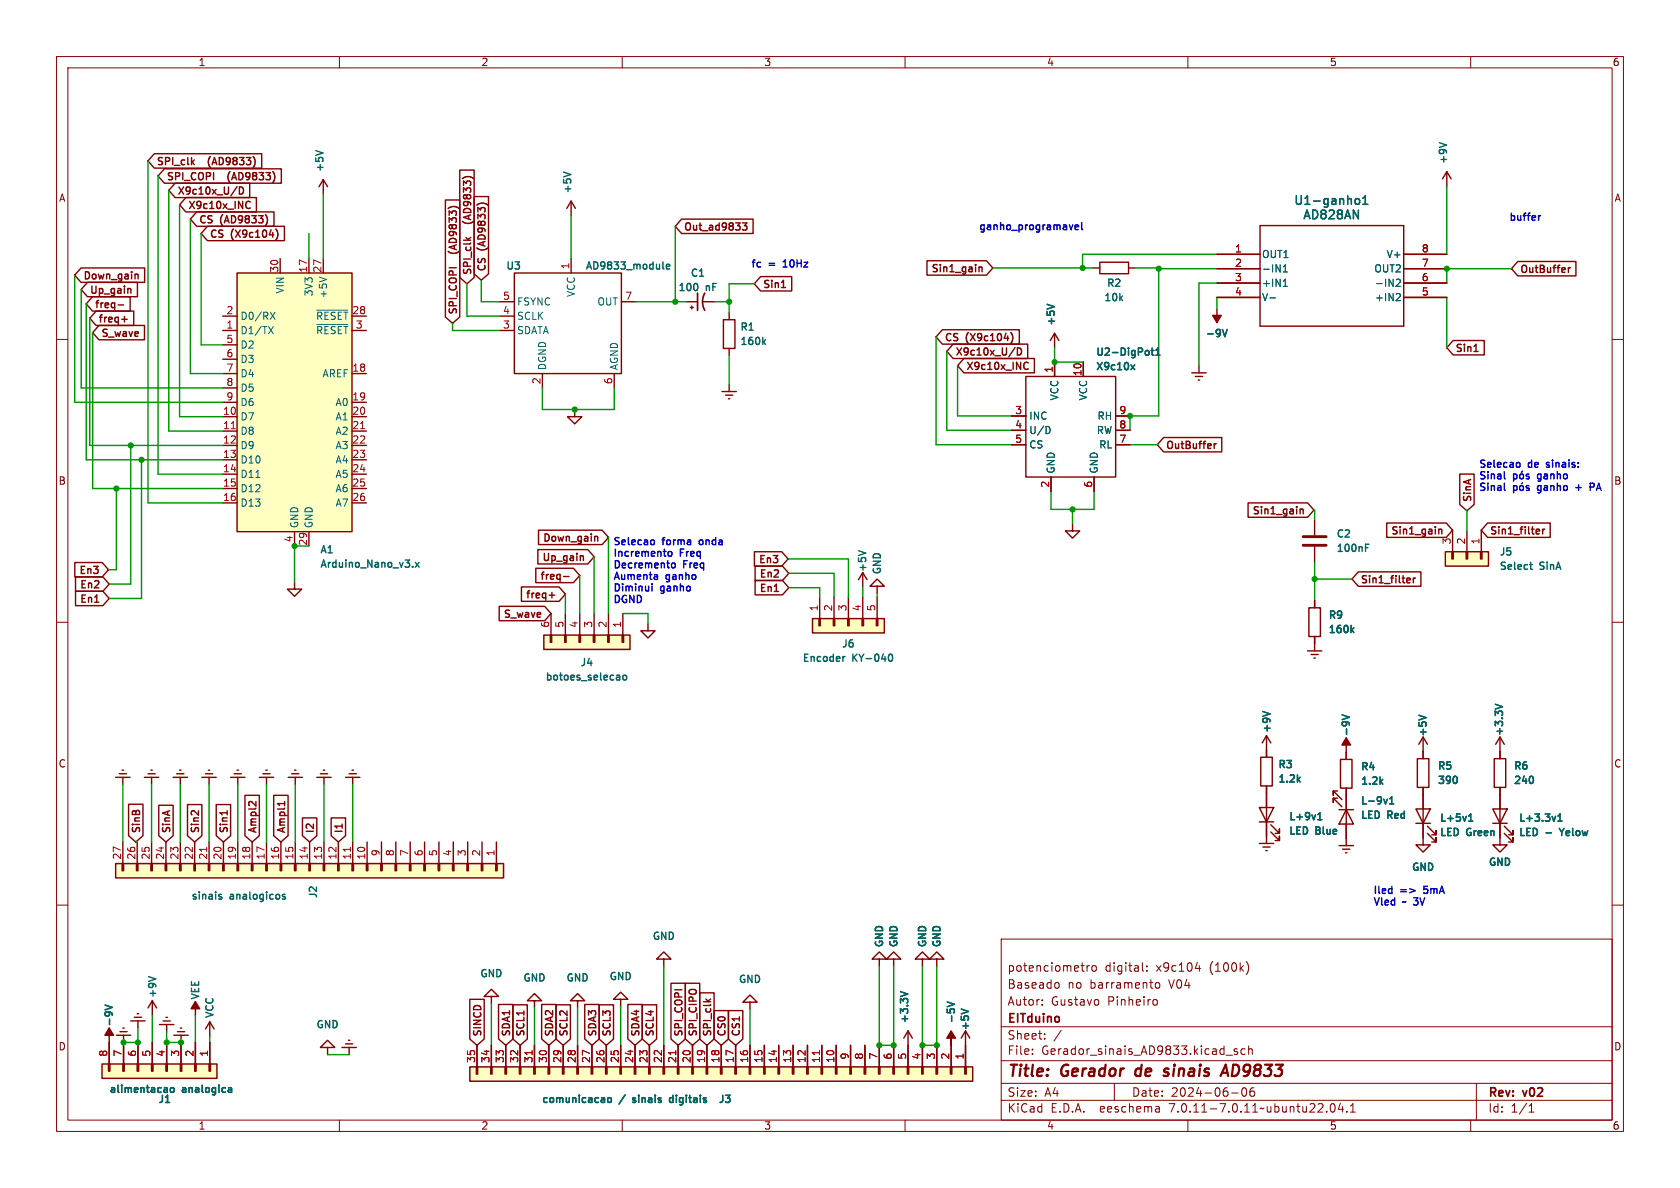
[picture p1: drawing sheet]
<svg xmlns="http://www.w3.org/2000/svg" width="297mm" height="210mm" viewBox="0 0 297 210" stroke-linecap="round" stroke-linejoin="round" font-family="sans-serif">
<g fill="none" stroke="#840000" stroke-width=".18">
<path d="M10 10h277v190h-277zM12 12h273v186h-273zM60 10v2M110 10v2M160 10v2M210 10v2M260 10v2M10 60h2M285 60h2M10 110h2M285 110h2M10 160h2"/>
<path d="M285 160h2M177 166h108v32h-108zM184.2 177.6v.1M184.2 176.8v.1M186.7 173.7l.4 .1 .1 .2v.6l-.5 .1M192.2 170.7v1M192.6 170.7l-.3 .1-.1 .2M193.1 170.8l.2-.1 .4 .1 .1 .6-.1 .2-.4 .1-.2-.1zM194.2 176.8v.8M202 170.2v1.3l.2 .2M202.7 171.6v.1M202.7 170.8v.1"/>
<path d="M204.1 176.7l.4 .1 .1 .2-.1 .6-.4 .1M204.3 173.8l.2-.1 .5 .1v.6l-.1 .2-.4 .1-.2-.1zM211.3 171.2h.9M212 170.7v1M220.4 170.1a1.76 1.76 0 0 1 0 2.1M60 198v2M110 198v2M160 198v2M177 194.5h108M177 191.5h108M177 187.5h108M177 181.5h108"/>
<path d="M182.5 186.3v.1M182.5 185.5v.1M184.7 183.6v.1M184.7 182.8v.1M187.6 182.1l-1.3 2M197 191.5v3M204.9 195.7l.1 .9M205 196.5l-.2 .1M205 196h-.2M210 198v2M216.7 186.5h1.2M217.7 193.2h1.2"/>
<path d="M218.7 185.5l-.3-.1-.2 .2v.2l.5 .2v.3h-.5M219.7 192.4l.2-.1a.81 .81 0 0 1 .6 .6 .81 .81 0 0 1-.3 .8l-.2 .1a.81 .81 0 0 1-.3-1.4zM220.1 185.5l-.4-.1-.3 .3v.4l.1 .2h.6M220.7 185.5l.3-.1 .3 .1 .1 .9M220.7 184.9v1.5M221.7 192.3a.59 .59 0 0 0-.7 .6v.6l.1 .2 .4 .1 .2-.1 .1-.5-.1-.3h-.5l-.2 .3M234.5 196.5v.1M235.3 195.2l.2-.1a.81 .81 0 0 1 .6 .6 .81 .81 0 0 1-.3 .8l-.1 .1a.81 .81 0 0 1-.4-1.4zM237 195l-.4 1.1h.9M237.3 195.6v1M238.1 196.5v.1M238.7 196.6h.9"/>
<path d="M238.7 195.5l.5-.4v1.5M260 198v2M261 191.5v6.5M270.3 196.6h.9M270.3 195.5l.4-.4v1.5"/>
</g>
<path d="M200.9 189.1l-.2 .7 .3 .4M205.9 189.4l.4 .1 .3 .3-.1 .3-.6 .1M206.6 189a.5 .5 0 0 0-.8 .2M215.8 190.2l.9-2 .4 2M216 189.6h1" fill="none" stroke="#840000" stroke-width=".4"/>
<g fill="none" stroke="#840000" stroke-width=".25">
<path d="M27.3 27.2h19v2.5h-19l-1.1-1.3zM29.1 29.8h20.6v2.6h-20.6l-1.2-1.3zM31 32.4h13.1v2.5h-13.1l-1.2-1.2zM32.9 34.9h12.4v2.6h-12.4l-1.2-1.3zM34 28.6l.3 .5M34.3 28.3l-.4 .5M34.8 37.5h13.6v2.5h-13.6l-1.1-1.3zM36.9 28.2v.9M40.4 30.9v.8M41.9 33l-1.1 1.6M42.3 33.1v1.2a.67 .67 0 0 0 .7-.4 .67 .67 0 0 0-.2-.8M43.6 36.7l.3 .2 .3-.2"/>
<path d="M44.2 35.7l-.3-.1-.3 .2M47 38a1.49 1.49 0 0 1 0 1.8M57.1 31.8l-.7 1.2M57.1 31.8v2.5M57.1 31.8l.8 1.2M78.7 35.4h2.6v20.6l-1.3 1.2-1.3-1.2zM81.3 30.1h2.5v19l-1.3 1.1-1.2-1.1zM82.3 39.4h.9M83.8 34.7h2.6v13.7l-1.3 1.1-1.3-1.1zM84.5 36.1a1.5 1.5 0 0 1 1.7 .1M101 35.6l-.8 1.2M101 35.6v2.5"/>
<path d="M101 35.6l.7 1.2M120.5 38.7h12.6v2.6h-12.6l-1.1-1.3zM131.3 39.4h.7l-.4 .5 .4 .1v.5l-.2 .2-.5-.2M222.8 39.9h25.4v17.8h-25.4zM255.8 30.4l-.8 1.2M255.8 30.4v2.5M255.8 30.4l.7 1.2M14.3 47.4h11.3v2.5h-11.3l-1.1-1.3zM15.5 49.9h8.8v2.6h-8.8l-1.1-1.3zM16.4 52.5h6.6v2.5h-6.6l-1.2-1.3zM17 55h6.6v2.5h-6.6l-1.1-1.2zM17.5 57.5h8v2.6h-8l-1.1-1.3z"/>
<path d="M20.9 53.9h1M21.5 56.4h1M22 56v.9M22.8 51l.3 .2v.6M23.9 48.5h.5v.8M36.7 40h13.6v2.5h-13.6l-1.1-1.2zM39.4 58.4h2.5M39.4 55.9h2.5M41.9 48.3h20.3v45.7h-20.3zM48.8 40.5a1.46 1.46 0 0 1 0 1.9M49.5 45.7v2.6M54.6 45.7v2.6"/>
<path d="M57.1 45.7v2.6M62.2 58.4h2.6M62.2 55.9h2.6M79.8 44.7h.8M82.4 42l.5 .5M83.2 42l-.5 .3M88.3 58.4h2.5M88.3 55.9h2.5M88.3 53.3h2.5M90.9 48.3h19v17.7h-19zM101 45.7v2.6M109.9 53.3h2.5"/>
<path d="M121.3 53.3h2M122 54.4h.6M122.3 54.1v.5M124.3 53.3h2.1M127.9 56.5h2v5.1h-2zM128.9 55.2v1.3M134.5 48.9h5.5v2.5h-5.5l-1.2-1.2zM138.1 50.8h.8M163.9 46.1h10.5l1.1 1.3-1.1 1.2h-10.5zM166.6 58.3h13.6v2.5h-13.6l-1.1-1.2zM173.1 47.2v.8M173.1 47.3l.2-.1 .3 .1v.7"/>
<path d="M178.7 58.8a1.46 1.46 0 0 1 0 1.9M186.4 58.9v2.6M186.4 58.9l-.7 1.3M186.4 58.9l.8 1.3M193.2 47.4h1.2M194.4 46.4h5.1v2h-5.1zM199.5 47.4h1.3M215.1 54.5v2.5M215.1 45h7.7M215.1 47.5h7.7M215.1 50h7.7M215.1 52.6h7.7"/>
<path d="M248.2 45h7.6M248.2 47.5h7.6M248.2 50h7.6M248.2 52.6h7.6M268.3 46.2h10.3v2.6h-10.3l-1.1-1.3zM277.3 47.3v.9M277.6 47.3l-.3 .3M39.4 73.7h2.5M39.4 76.2h2.5M39.4 78.7h2.5M39.4 66h2.5M39.4 71.1h2.5"/>
<path d="M39.4 61h2.5M39.4 63.5h2.5M39.4 68.6h2.5M62.2 73.7h2.6M62.2 76.2h2.6M62.2 78.7h2.6M62.2 66h2.6M62.2 71.1h2.6M95.9 66v2.6M101.6 72.4v1.3h1.3l-1.3 1.2-1.3-1.2h1.3M108.6 66v2.6M127.6 69.2h2.6"/>
<path d="M128.3 69.9h1.2M128.8 70.5h.2M128.9 61.6v1.3M128.9 67.9v1.3M168.5 60.8h13.2v2.6h-13.2l-1.1-1.3zM170.4 63.4h12.5v2.5h-12.5l-1.1-1.3zM178.8 73.5h2.6M178.8 76.1h2.6M178.8 78.6h2.6M179.4 61.4l-1 1.7M179.9 61.5a.64 .64 0 0 1 .7 .6 .64 .64 0 0 1-.7 .7zM181.1 65.1l.3 .2 .4-.1"/>
<path d="M181.4 66.5h15.8v17.8h-15.8zM181.8 64.2l-.4-.2-.3 .2M186.4 64v2.5M191.5 64v2.5M197.2 73.5h2.6M197.2 76.1h2.6M197.2 78.6h2.6M205.7 77.3h10.3v2.6h-10.3l-1.1-1.3zM210.7 65.9h2.5M211.3 66.5h1.3M211.8 67.2h.3M212 64.6v1.3"/>
<path d="M214.7 78.4v.9M215 78.4l-.3 .3M256.9 60.2h5.5v2.5h-5.5l-1.1-1.2zM260.6 62.1h.7M13.2 99.4h4.9l1.1 1.3-1.1 1.3h-4.9zM39.4 81.3h2.5M39.4 83.8h2.5M39.4 86.4h2.5M39.4 88.9h2.5M52.1 94v2.5M54.6 94v2.5M62.2 81.3h2.6"/>
<path d="M62.2 83.8h2.6M62.2 86.4h2.6M62.2 88.9h2.6M95.1 97.2h8.8l1.1 1.2-1.1 1.3h-8.8zM95.2 93.7h11.3l1.1 1.3-1.1 1.3h-11.3zM102.6 98.3h.5v.8M105.1 94.8v.9M105.1 94.9l.2-.1 .3 .1 .1 .8M133.4 97.5h4.8l1.1 1.3-1.1 1.3h-4.8zM185.8 84.3v2.6M189.6 92.6v1.3h1.3l-1.3 1.2-1.3-1.2h1.3M193.4 84.3v2.6"/>
<path d="M220.6 88.9h10.6l1.1 1.3-1.1 1.2h-10.6zM229.8 90v.8M229.8 90.1l.2-.1h.3l.1 .8M232.4 91.8v2.8M232.4 96.6v2.8M245.2 92.5h10.5l1.1 1.2-1.1 1.3h-10.5zM254.4 93.7l.1-.2 .3 .1 .1 .8M254.4 93.5v.9M255.5 97.5h7.6v2.6h-7.6zM256.7 97.5h.2v1.3h-.2zM256.8 93.7v3.8M258.1 83.8h2.5v5.4l-1.3 1.1-1.2-1.1z"/>
<path d="M259.2 97.5h.3v1.3h-.3zM259.3 93.7v3.8M261.7 97.5h.3v1.3h-.3zM261.9 93.7v3.8M263 92.5h11.1v2.5h-11.1l-1.1-1.3zM271.8 93.5l.3 .1 .1 .2-.6 .2M272.1 94.3l-.3 .1M272.7 93.5v.9M273.1 93.5l-.4 .3M13.4 102h4.8l1.1 1.3-1.1 1.2h-4.8zM13.4 104.5h4.8l1.1 1.3-1.1 1.3h-4.8zM16.7 106.5h.8"/>
<path d="M52.1 102.9v1.2h1.2l-1.2 1.3-1.3-1.3h1.3M88.3 107.2h8l1.1 1.3-1.1 1.2h-8zM92.2 103.8h6.6l1.1 1.2-1.1 1.3h-6.6zM94.7 100.5h6.7l1.1 1.2-1.1 1.3h-6.7zM96.1 112.3h15.3v2.5h-15.3zM97.1 105.2h1M97.3 112.3h.2v1.2h-.2zM97.4 108.5v3.8M97.6 104.7v1M99.6 101.9h1M99.8 112.3h.3v1.2h-.3zM99.9 108.5v3.8"/>
<path d="M102.4 112.3h.2v1.2h-.2zM102.5 108.5v3.8M104.9 112.3h.3v1.2h-.3zM105 108.5v3.8M107.4 112.3h.3v1.2h-.3zM107.6 108.5v3.8M110 112.3h.2v1.2h-.2zM110.1 108.5v3.8M114.6 110.2v1.3h1.2l-1.2 1.3-1.3-1.3h1.3M133.5 102.6h4.8l1.1 1.3-1.1 1.3h-4.8zM133.5 100.1h4.8l1.1 1.2-1.1 1.3h-4.8zM136.9 104.6h.7"/>
<path d="M143.6 109.3h12.7v2.6h-12.7zM144.8 109.3h.2v1.3h-.2zM144.9 105.5v3.8M147.3 109.3h.3v1.3h-.3zM147.4 105.5v3.8M149.9 109.3h.2v1.3h-.2zM150 105.5v3.8M152.4 109.3h.3v1.3h-.3zM152.5 101.2l-.7 1.3M152.5 101.2v2.6M152.5 105.5v3.8M152.5 101.2l.8 1.3"/>
<path d="M154.9 109.3h.3v1.3h-.3zM155.1 103.6h1.2l-1.2-1.2-1.3 1.2h1.3v1.3M155.1 105.5v3.8M231.1 115.1h2.6M231.4 107.4h2v5.1h-2zM231.8 115.7h1.2M232.3 116.3h.2M232.4 106.2v1.2M232.4 112.5v2.6M240.1 101.1h11.1v2.5h-11.1l-1.1-1.2zM248.9 102.2h.4v.3l-.6 .1M249.3 103h-.4"/>
<path d="M249.9 102.2v.8M250.2 102.2l-.3 .2M20.4 137.4h2.6M21.1 136.8h1.3M21.6 136.1h.2M21.7 137.4v1.3M25.5 137.4h2.6M26.2 136.8h1.2M26.7 136.1h.2M26.8 137.4v1.3M30.6 137.4h2.5M31.2 136.8h1.3"/>
<path d="M31.7 136.1h.3M31.9 137.4v1.3M35.7 137.4h2.5M36.3 136.8h1.3M36.8 136.1h.3M37 137.4v1.3M40.8 137.4h2.5M41.4 136.8h1.3M41.9 136.1h.3M42 137.4v1.3M45.8 137.4h2.6M46.5 136.8h1.3"/>
<path d="M47 136.1h.2M47.1 137.4v1.3M50.9 137.4h2.6M51.6 136.8h1.2M52.1 136.1h.2M52.2 137.4v1.3M56 137.4h2.5M56.6 136.8h1.3M57.1 136.1h.3M57.3 137.4v1.3M61.1 137.4h2.5M61.7 136.8h1.3"/>
<path d="M62.2 136.1h.3M62.4 137.4v1.3M222.9 133.9h2v5h-2zM223.9 130v3.9M223.9 138.9v10.2M223.9 130l-.8 1.3M223.9 130l.8 1.3M236.5 139.8h-.8v.8v-.8l1.5 1.6M237 134.2h2v5.1h-2zM238 130.4v3.8M238 139.3v10.2M250.6 134.1h2v5.1h-2z"/>
<path d="M251.6 139.2v10.2h1.3l-1.3 1.2-1.3-1.2h1.3M251.6 130.3v3.8M251.6 130.3l-.8 1.3M251.6 130.3l.7 1.3M264.2 134.1h2v5.1h-2zM265.2 139.2v10.2h1.2l-1.2 1.2-1.3-1.2h1.3M265.2 130.3l-.8 1.3M265.2 130.3v3.8M265.2 130.3l.7 1.3M20.4 152.7h68.6v2.5h-68.6zM21.6 152.7h.2v1.2h-.2zM21.7 148.8v3.9"/>
<path d="M22.7 142.2h2.6v5.5l-1.3 1.1-1.3-1.1zM24.1 152.7h.3v1.2h-.3zM24.3 148.8v3.9M26.7 152.7h.2v1.2h-.2zM26.8 148.8v3.9M28.1 142.3h2.5v5.4l-1.3 1.1-1.2-1.1zM29.2 152.7h.3v1.2h-.3zM29.3 148.8v3.9M31.7 152.7h.3v1.2h-.3zM31.9 148.8v3.9M33.1 142.2h2.6v5.5l-1.3 1.1-1.3-1.1zM33.9 143.4h.5"/>
<path d="M34.3 152.7h.2v1.2h-.2zM34.4 148.8v3.9M35.1 143.3v.8M36.8 152.7h.3v1.2h-.3zM37 148.8v3.9M38.2 142.2h2.6v5.5l-1.3 1.1-1.3-1.1zM39.4 152.7h.2v1.2h-.2zM39.5 148.8v3.9M40.2 143.3v.7M41.9 152.7h.3v1.2h-.3zM42 148.8v3.9M43.3 140.6h2.5v7.1l-1.2 1.1-1.3-1.1z"/>
<path d="M44.4 152.7h.3v1.2h-.3zM44.6 148.8v3.9M45.2 141.7v.8l-.7-.8h-.3l-.2 .2M47 152.7h.2v1.2h-.2zM47.1 148.8v3.9M48.4 140.6h2.5v7.1l-1.2 1.1-1.3-1.1zM49.5 152.7h.3v1.2h-.3zM49.7 148.8v3.9M50.3 141.7v.7M50.3 142.1h-1.2l.1 .1M52.1 152.7h.2v1.2h-.2zM52.2 148.8v3.9"/>
<path d="M53.5 144.6h2.5v3.1l-1.3 1.1-1.2-1.1zM54.6 152.7h.3v1.2h-.3zM54.7 148.8v3.9M57.1 152.7h.3v1.2h-.3zM57.3 148.8v3.9M58.5 144.6h2.6v3.1l-1.3 1.1-1.3-1.1zM59.7 152.7h.2v1.2h-.2zM59.8 148.8v3.9M62.2 152.7h.3v1.2h-.3zM62.4 148.8v3.9M64.8 152.7h.2v1.2h-.2zM64.9 148.8v3.9"/>
<path d="M67.3 152.7h.3v1.2h-.3zM67.4 148.8v3.9M69.8 152.7h.3v1.2h-.3zM70 148.8v3.9M72.4 152.7h.2v1.2h-.2zM72.5 148.8v3.9M74.9 152.7h.3v1.2h-.3zM75.1 148.8v3.9M77.5 152.7h.2v1.2h-.2zM77.6 148.8v3.9M80 152.7h.3v1.2h-.3zM80.1 148.8v3.9"/>
<path d="M82.5 152.7h.3v1.2h-.3zM82.7 148.8v3.9M85.1 152.7h.2v1.2h-.2zM85.2 148.8v3.9M87.6 152.7h.3v1.2h-.3zM87.8 148.8v3.9M222.6 142.7h2.6l-1.3 2.6zM222.6 145.3h2.6M222.6 149.1h2.6M223.3 149.7h1.2M223.8 150.4h.2M224.7 147.1l1.5 1.5v-.8v.8h-.8"/>
<path d="M224.7 145.8l1.5 1.5v-.7v.7h-.8M236.5 141.1h-.8v.8v-.8l1.5 1.5M236.7 149.5h2.6M236.7 143.1h2.6M237.4 150.1h1.2M237.9 150.7h.2M238 143.1l1.3 2.6h-2.6zM250.3 143h2.6l-1.3 2.5zM250.3 145.5h2.6M252.3 147.3l1.6 1.5v-.7v.7h-.8M252.3 146.1l1.6 1.5v-.8v.8h-.8M263.9 143h2.5l-1.2 2.5z"/>
<path d="M263.9 145.5h2.5M265.9 147.3l1.6 1.5v-.7v.7h-.8M265.9 146.1l1.6 1.5v-.8v.8h-.8M23.7 179.8h1.3M24.3 179.2h.2M26.9 176.9v2.6M26.9 176.9l-.7 1.3M26.9 176.9l.8 1.3M29.3 179.8h.3M34.5 177.1v2.5M83.1 176.7h2.5v7l-1.3 1.1-1.2-1.1zM86.9 176.1h1.2l-1.2-1.2-1.3 1.2h1.3v1.3"/>
<path d="M88.1 177.6h2.6v6.1l-1.3 1.1-1.3-1.1zM90.7 177.6h2.5v6.1l-1.3 1.1-1.2-1.1zM94.5 176.9h1.3l-1.3-1.3-1.3 1.3h1.3v1.3M95.8 177.6h2.5v6.1l-1.3 1.1-1.2-1.1zM98.3 177.6h2.5v6.1l-1.2 1.1-1.3-1.1zM102.1 176.9h1.3l-1.3-1.3-1.3 1.3h1.3v1.3M103.4 177.6h2.5v6.1l-1.3 1.1-1.2-1.1zM105.9 177.6h2.6v6.1l-1.3 1.1-1.3-1.1zM109.7 176.7h1.3l-1.3-1.3-1.2 1.3h1.2v1.2M111 177.6h2.5v6.1l-1.2 1.1-1.3-1.1zM113.5 177.6h2.6v6.1l-1.3 1.1-1.3-1.1zM117.3 169.5h1.3l-1.3-1.2-1.2 1.2h1.2v1.3"/>
<path d="M118.6 173.8h2.6v9.9l-1.3 1.1-1.3-1.1zM121.2 173.8h2.5v9.9l-1.3 1.1-1.2-1.1zM123.7 175.5h2.5v8.2l-1.2 1.1-1.3-1.1zM124.8 176.6l.5 .5M125.6 176.6l-.5 .4M126.2 178.7h2.6v5l-1.3 1.1-1.3-1.1zM128.8 178.7h2.5v5l-1.3 1.1-1.2-1.1zM132.6 177.2h1.3l-1.3-1.3-1.3 1.3h1.3v1.2M155.4 169.5h1.3l-1.3-1.2-1.2 1.2h1.2v1.3M158 169.5h1.3l-1.3-1.2-1.3 1.2h1.3v1.3M163.1 169.5h1.2l-1.2-1.2-1.3 1.2h1.3v1.3M165.6 169.5h1.3l-1.3-1.2-1.3 1.2h1.3v1.3"/>
<path d="M18 188.1h20.4v2.5h-20.4zM19.2 188.1h.2v1.3h-.2zM19.3 181.7v6.4M20.6 183h2.5M21.2 182.4h1.3M21.7 188.1h.3v1.3h-.3zM21.7 181.7h.3M21.8 183v5.1M23.1 180.5h2.6M24.3 188.1h.2v1.3h-.2zM24.4 180.5v1.2M24.4 184.3v3.8"/>
<path d="M26.8 188.1h.2v1.3h-.2zM26.9 184.3v3.8M28.2 181.1h2.5M28.8 180.5h1.3M29.3 188.1h.3v1.3h-.3zM29.5 181.1v1.3M29.5 184.3v3.8M30.7 183h2.6M31.4 182.4h1.2M31.9 188.1h.2v1.3h-.2zM31.9 181.7h.2M32 183v5.1"/>
<path d="M34.4 188.1h.3v1.3h-.3zM34.5 184.3v3.8M37 188.1h.2v1.3h-.2zM37.1 184.3v3.8M37.1 180.6l-.8 1.3M37.1 180.6v2.6M37.1 180.6l.7 1.3M57.9 185.2h1.3l-1.3-1.3-1.3 1.3h1.3v1.2M60.5 185.2h2.5M61.1 184.5h1.3M61.6 183.9h.2M61.7 185.2v1.2"/>
<path d="M83.1 188.6h88.9v2.5h-88.9zM84.2 188.6h.3v1.3h-.3zM84.3 184.8v3.8M86.7 188.6h.3v1.3h-.3zM86.9 184.8v3.8M89.3 188.6h.2v1.3h-.2zM89.4 184.8v3.8M91.8 188.6h.3v1.3h-.3zM91.9 184.8v3.8M94.4 188.6h.2v1.3h-.2zM94.5 184.8v3.8M96.9 188.6h.3v1.3h-.3z"/>
<path d="M97 184.8v3.8M99.4 188.6h.3v1.3h-.3zM99.6 184.8v3.8M102 188.6h.2v1.3h-.2zM102.1 184.8v3.8M104.5 188.6h.3v1.3h-.3zM104.6 184.8v3.8M107.1 188.6h.2v1.3h-.2zM107.2 184.8v3.8M109.6 188.6h.3v1.3h-.3zM109.7 184.8v3.8M112.1 188.6h.3v1.3h-.3z"/>
<path d="M112.3 184.8v3.8M114.7 188.6h.2v1.3h-.2zM114.8 184.8v3.8M117.2 188.6h.3v1.3h-.3zM117.3 184.8v3.8M119.8 188.6h.2v1.3h-.2zM119.9 184.8v3.8M122.3 188.6h.3v1.3h-.3zM122.4 184.8v3.8M124.8 188.6h.3v1.3h-.3zM125 184.8v3.8M127.4 188.6h.2v1.3h-.2z"/>
<path d="M127.5 184.8v3.8M129.9 188.6h.3v1.3h-.3zM130 184.8v3.8M132.5 188.6h.2v1.3h-.2zM132.6 184.8v3.8M135 188.6h.3v1.3h-.3zM135.1 184.8v3.8M137.5 188.6h.3v1.3h-.3zM137.7 184.8v3.8M140.1 188.6h.2v1.3h-.2zM140.2 184.8v3.8M142.6 188.6h.3v1.3h-.3z"/>
<path d="M142.7 184.8v3.8M145.2 188.6h.2v1.3h-.2zM145.3 184.8v3.8M147.7 188.6h.3v1.3h-.3zM147.8 184.8v3.8M150.2 188.6h.3v1.3h-.3zM150.4 184.8v3.8M152.8 188.6h.2v1.3h-.2zM152.9 184.8v3.8M155.3 188.6h.3v1.3h-.3zM155.4 184.8v3.8M157.9 188.6h.2v1.3h-.2z"/>
<path d="M158 184.8v3.8M160.4 188.6h.3v1.3h-.3zM160.5 182.2v6.4M160.5 182.2l-.7 1.3M160.5 182.2l.8 1.3M162.9 188.6h.3v1.3h-.3zM163.1 184.8v3.8M165.5 188.6h.2v1.3h-.2zM165.6 184.8v3.8M168 188.6h.3v1.3h-.3zM168.1 184.8v3.8M170.6 188.6h.2v1.3h-.2z"/>
<path d="M170.7 182.2v6.4M170.7 182.2l-.8 1.3M170.7 182.2l.7 1.3"/>
</g>
<g fill="#ffffc2" stroke="#ffffc2" stroke-width=".18">
<path d="M20.4 152.7h68.6v2.5h-68.6z"/>
<path d="M96.1 112.3h15.3v2.5h-15.3z"/>
<path d="M18 188.1h20.4v2.5h-20.4z"/>
<path d="M83.1 188.6h88.9v2.5h-88.9z"/>
<path d="M143.6 109.3h12.7v2.6h-12.7z"/>
<path d="M41.9 48.3h20.3v45.7h-20.3z"/>
<path d="M255.5 97.5h7.6v2.6h-7.6z"/>
</g>
<path d="M40.9 75.8h.7M63.7 75.8h.8M36.5 149.8v.7M61.9 149.8v.7M94.1 185.7v.7M119.5 185.7v.7M144.9 185.7v.7" fill="none" stroke="#a90000" stroke-width=".18"/>
<g fill="none" stroke="#006464" stroke-width=".25">
<path d="M55.8 26.6l1.3 .4M99.6 30.4l1.3 .5M239.6 35.3l.2-.2 .5 .2 .1 .5-.2 .3h-.4l-.2-.1zM240.9 36.1h.9M240.9 35l.5-.4v1.5M254.4 25.2l1.3 .4M117.2 46.3v1.1l.2 .2M117.8 47.1l.6-.1v-.2l-.4-.1-.2 .2 .1 .6h.5M123.2 50.2l.2 .4-.2 .7M185.1 53.8l1.3 .4M216.1 58.2l.4 1.3 .5-1.3M135 60.4l.3 .5"/>
<path d="M135.3 60.1l-.4 .4M199.9 64.5l.7 .8M200.6 64.5l-.7 .8M202.9 62l.2 .2v.4l-.2 .2M203.5 62h.5M203.7 61.5v1.1l.3 .2M204.3 62.8h.8M204.3 61.9l.4-.4v1.3M73.4 99.4l.7 .9M74.1 99.4l-.7 .9M151.8 97.3l1.2 .5M241.4 96.8h.4"/>
<path d="M241.4 96.2h.6M270.4 99.8h.5M270.6 99.4v1.1l.3 .2M72.9 100.1v.2M109.1 119.4h.3l.2 .1v.7M109.6 119.7h-.5M110.2 119.5l.2-.1 .3 .1 .1 .5-.1 .1-.3 .1-.2-.1zM149 116.1v.8M149.4 116.1l-.4 .2M157.1 115.9l.3-.3a.68 .68 0 0 1 .4 .7 .68 .68 0 0 1-.4 .6l-.3-.2M239 111.3l.3 .5M239.3 111l-.4 .5"/>
<path d="M109.6 120.1l-.5 .1M223.2 125.8l1.3 .4M229.5 137.8l.4 .4M229.9 137.4l-.5 .5M237.3 126.4l1.2 .4-1.2 .4M244.1 138.1l.4 .5M244.5 137.8l-.5 .5M250.8 126.4l1.3 .5M257.4 137.3l.2 .4-.2 .7M264.4 124.5l1.2 .4-1.2 .4M270.9 137.3l.2 .4-.2 .7M38.7 158.3l.5 .4-.2 .2h-.3"/>
<path d="M39.2 158.2l-.3-.1-.2 .2M50.4 158.2l-.3-.1-.2 .2 .1 .2 .4 .1v.3h-.5M233 144.9h.7M233 144l.3-.4v1.3M245.2 141.3l-.3 .8M245.7 142.1h.7M245.7 141.2l.3-.4v1.3M259.6 145.2h.8M259.6 144.3l.4-.4v1.3M275 144.3l-.3 .9M275.4 145.2h.7M275.4 144.3l.4-.4v1.3"/>
<path d="M275.7 146.4l.4 .7M18.6 177.7l1.2 .4-1.2 .4M26.3 172.6l1.2 .5M159.2 175.3l1.3 .4-1.3 .4M167.5 177.1l1.2 .4-1.2 .5M169.9 178.4l1.3 .4M29.2 192.3h.3l.1 .8M29.3 194.9h.7M29.6 193l-.4 .1M29.6 192.6h-.4M30.2 192.3h.3l.3 .2v.4l-.3 .2-.3-.1-.1-.1zM40.3 192.9l.2 .2 .4-.1"/>
<path d="M40.4 192.3h.5v.8M40.9 192.6h-.4l-.2 .2M106.5 194l.3 .1 .1 .8M106.9 194.8l-.4 .1M106.9 194.3l-.4 .1M107.5 194.1l.3-.1 .3 .3v.3l-.3 .3-.3-.1-.1-.2zM118.8 194l-.3 .1-.1 .2v.5l.4 .1"/>
</g>
<g fill="none" stroke="#006464" stroke-width=".18">
<path d="M47.5 57.7l.8 1.3M47.8 55.2l.8 1.3M48.3 57.7l-.8 1.3M48.6 55.2l-.8 1.3M56 54.8h5.5M56 57.4h5.5M56.5 49l1.2 .4M224.5 52.7h1M226.9 48.1h.7M226.9 47.2l.3-.4v1.3M226.9 50.6h.7M227 49.6l.2-.3v1.3"/>
<path d="M246.8 49.5l.5-.2 .3 .4-.8 .9h.8M247 51.9h.4l.2 .4-.8 .9h.8M185.4 75.4l.3 .5-.3 .7M45.2 84.4h.8"/>
</g>
<g fill="#840000" stroke="#840000" stroke-width=".25">
<path d="M19.3 181.7l.8 1.3h-1.6z"/>
<path d="M214.4 55.8h1.5l-.8 1.2z"/>
<path d="M34.5 177.1l.8 1.2h-1.5z"/>
<path d="M238 130.4l.8 1.3h-1.6z"/>
<path d="M168.1 182.2l.8 1.3h-.8v1.3v-1.3h-.7z"/>
</g>
<path d="M230.4 96.4h4M230.4 94.9h4" fill="none" stroke="#840000" stroke-width=".51"/>
<path d="M123.3 51.8v3.1M124.6 51.8a3.2 3.2 0 0 0 0 3.1" fill="none" stroke="#840000" stroke-width=".3"/>
<g fill="none" stroke="#0000c2" stroke-width=".25">
<path d="M189 39.8l.3 .8 .3-.8M191.2 39.3v1.1l.2 .2M272 38.1v.9M272.4 38.1l-.4 .2M138.4 47.2h.8M138.7 46.1l-.3 .2M190.1 40.2l.6-.1-.1-.3h-.3l-.2 .1v.6h.5M115.3 95.4l.3 .1 .1 .2-.1 .5-.3 .1M117.3 97.5h.4M117.6 98.3h.1M118.2 97.6l.3-.1 .3 .2v.4l-.3 .2h-.3l-.1-.2zM118.8 99.7l.2-.2 .3 .2 .1 .4-.1 .2-.3 .1-.2-.1z"/>
<path d="M123.7 95.6v.6M265.9 83.4v1.1l.2 .1M265.9 85.4v1.1l.2 .2M267.6 83.8v1.3M267.6 85.8v1.3M267.6 83.9l.3-.1 .3 .2-.1 .6h-.5M267.6 85.9l.3-.1 .3 .3-.1 .5h-.5M268.3 81.8h.3l.1 .2v.5l-.4 .1M268.7 83.9l.2-.1 .4 .1v.5l-.1 .2h-.3l-.2-.1zM268.7 86l.2-.2 .4 .2v.4l-.1 .2-.3 .1-.2-.1zM269.2 83.3l-.2 .2M269.2 85.4l-.2 .1"/>
<path d="M270.3 83.9l-.3-.1-.2 .2 .1 .2 .4 .1v.3h-.5M270.3 85.9l-.3-.1-.2 .2 .1 .2 .4 .1v.3h-.5M271.9 83.9v.6M271.9 86v.6M273.4 82.5l.1 .1M273.4 81.8v.3M278.6 86.2h1M281.1 85.4h.5l.2 .3-.1 .3-.6 .1M115.3 103.2v.1M115.3 103.6v.9M115.8 101.6h.4v.8M116.2 102.4h-.4"/>
<path d="M116.2 101.9h-.4M245.9 157.1l.2 .1M246.1 156.7v1.2M246.1 157.9h-.2M249.9 158.7h.8M249.9 159.9l.2 .1M251.7 157.8l.1 .1M251.8 156.7v.5"/>
</g>
<g fill="none" stroke="#009600" stroke-width=".25">
<path d="M26.2 28.4v60.5h13.2M27.9 31.1v52.7h11.5M29.8 33.7v42.5h9.6M31.7 36.2v37.5h7.7M33.7 38.7v27.3h5.7M57.1 34.3v11.4M101 38.1v7.6M255.8 32.9v12.1M13.2 48.6v22.5h26.2M14.4 51.2v17.4h25M15.2 53.7v27.6h24.2M15.9 56.3v22.4h23.5"/>
<path d="M16.4 58.8v27.6h23M35.6 41.3v19.7h3.8M54.6 41.3v4.4M80 57.2v1.2h8.3M82.5 50.2v5.7h5.8M85.1 49.5v3.8h3.2M112.4 53.3h8.9M119.4 40v13.3M126.4 53.3h2.5M133.3 50.2h-4.4v5M165.5 59.6v19h13.3M175.5 47.4h17.7"/>
<path d="M200.8 47.4h4.1v26.1h-5.1v2.6M204.9 47.5h10.2M215.1 45h-23.7v2.4M215.1 50h-3.1v14.6M215.1 52.6v1.9M255.8 52.6v8.9M267.2 47.5h-11.4v2.5M23.1 78.7v24.6h-3.8M95.9 68.6v3.8h12.7v-3.8M128.9 62.9v5M167.4 62.1v14h11.4M169.3 64.6v8.9h9.5"/>
<path d="M186.4 61.5v2.5h5.1M199.8 78.6h4.8M20.6 86.4v14.3h-1.4M25 81.3v24.5h-5.7M54.6 96.5h-2.5v6.4M105 98.4v10.1M107.6 95v13.5M139.3 98.8h10.7v6.7M185.8 86.9v3.1h7.6v-3.1M189.6 90v2.6M232.3 90.2h.1v1.6M232.4 99.4v6.8"/>
<path d="M259.3 90.3v3.4M99.9 105v3.5M102.5 101.7v6.8M110.1 108.5h4.5v1.7M139.4 103.9h5.5v1.6M139.4 101.3h8v4.2M152.5 103.8v1.7M155.1 104.9v.6M232.4 102.4h6.6M21.7 138.7v10.1M26.8 138.7v10.1M31.9 138.7v10.1"/>
<path d="M37 138.7v10.1M42 138.7v10.1M47.1 138.7v10.1M52.2 138.7v10.1M57.3 138.7v10.1M62.4 138.7v10.1M24 148.8h.3M26.9 179.5v4.8M34.5 179.6v4.7M86.9 177.4v7.4M94.5 178.2v6.6M102.1 178.2v6.6"/>
<path d="M109.7 177.9v6.9M117.3 170.8v14M132.6 178.4v6.4M155.4 170.8v14h2.6v-14M163.1 170.8v14h2.5v-14M24.4 181.7v2.6h-2.6M29.5 182.4v1.9h2.5M29.5 183.6h.1M34.5 184.3h.1M37.1 184.3h.1M37.1 183.2v1.1M57.9 186.4h3.8"/>
</g>
<g fill="#009600" stroke="#009600" stroke-width=".18">
<circle cx="52.1" cy="96.5" r=".46"/>
<circle cx="101.6" cy="72.4" r=".46"/>
<circle cx="128.9" cy="53.3" r=".46"/>
<circle cx="119.4" cy="53.3" r=".46"/>
<circle cx="29.5" cy="184.3" r=".46"/>
<circle cx="32" cy="184.3" r=".46"/>
<circle cx="21.8" cy="184.3" r=".46"/>
<circle cx="24.4" cy="184.3" r=".46"/>
<circle cx="23.1" cy="78.7" r=".46"/>
<circle cx="25" cy="81.3" r=".46"/>
<circle cx="20.6" cy="86.4" r=".46"/>
<circle cx="155.4" cy="184.8" r=".46"/>
<circle cx="158" cy="184.8" r=".46"/>
<circle cx="204.9" cy="47.5" r=".46"/>
<circle cx="186.4" cy="64" r=".46"/>
<circle cx="191.4" cy="47.4" r=".46"/>
<circle cx="189.6" cy="90" r=".46"/>
<circle cx="199.8" cy="73.5" r=".46"/>
<circle cx="165.6" cy="184.8" r=".46"/>
<circle cx="163.1" cy="184.8" r=".46"/>
<circle cx="255.8" cy="47.5" r=".46"/>
<circle cx="232.4" cy="102.4" r=".46"/>
</g>
<g font-size="2.8" fill="#840000">
<text x="178" y="190.9">Title:</text>
<text x="187.7" y="190.9">Gerador</text>
<text x="201.6" y="190.9">de</text>
<text x="207.4" y="190.9">sinais</text>
<text x="218.5" y="190.9">AD9833</text>
</g>
<g font-size="2.1" fill="#006464">
<text x="228.6" y="36.6">U1-ganho1</text>
<text x="230.2" y="39.1">AD828AN</text>
</g>
<g font-size="2.1" fill="#840000">
<text x="178" y="172">potenciometro</text>
<text x="195.3" y="172">digital:</text>
<text x="204.5" y="172">x9c104</text>
<text x="214" y="172">(100k)</text>
<text x="178" y="178">Autor:</text>
<text x="178" y="175">Baseado</text>
<text x="185.8" y="178">Gustavo</text>
<text x="188.7" y="175">no</text>
<text x="192.7" y="175">barramento</text>
<text x="195.9" y="178">Pinheiro</text>
<text x="206.8" y="175">V04</text>
<text x="178" y="184">Sheet:</text>
<text x="178" y="181.2">EITduino</text>
<text x="178" y="186.7">File:</text>
<text x="184.1" y="186.7">Gerador_sinais_AD9833.kicad_sch</text>
<text x="178" y="196.9">KiCad</text>
<text x="178" y="194.1">Size:</text>
<text x="184.7" y="194.1">A4</text>
<text x="185.7" y="196.9">E.D.A.</text>
<text x="194.6" y="196.9">eeschema</text>
<text x="200" y="194.1">Date:</text>
<text x="207" y="196.9">7.0.11-7.0.11~ubuntu22.04.1</text>
<text x="207" y="194.1">2024-06-06</text>
<text x="263" y="194.3">Rev:</text>
<text x="263" y="196.9">Id:</text>
<text x="267.1" y="196.9">1/1</text>
<text x="269.4" y="194.3">v02</text>
</g>
<g font-size="1.8" fill="#840000">
<text x="35" y="11.9">1</text>
<text x="85" y="11.9">2</text>
<text x="135" y="11.9">3</text>
<text x="185" y="11.9">4</text>
<text x="235" y="11.9">5</text>
<text x="285" y="11.9">6</text>
<text x="27.6" y="29.5">SPI_clk</text>
<text x="37.4" y="29.5">(AD9833)</text>
<text x="10.3" y="35.9">A</text>
<text x="29.4" y="32.2">SPI_COPI</text>
<text x="31.3" y="34.8">X9c10x_U/D</text>
<text x="40.8" y="32.2">(AD9833)</text>
<text x="285.3" y="35.9">A</text>
<text x="33.2" y="37.3">X9c10x_INC</text>
<text x="35.1" y="39.8">CS</text>
<text x="39" y="39.8">(AD9833)</text>
<text x="83.7" y="39" transform="rotate(-90 83.7 39)">(AD9833)</text>
<text x="120.8" y="41.1">Out_ad9833</text>
<text x="37" y="42.4">CS</text>
<text x="40.9" y="42.4">(X9c104)</text>
<text x="81.1" y="44.3" transform="rotate(-90 81.1 44.3)">(AD9833)</text>
<text x="86.2" y="44.2" transform="rotate(-90 86.2 44.2)">(AD9833)</text>
<text x="14.6" y="49.7">Down_gain</text>
<text x="15.8" y="52.3">Up_gain</text>
<text x="83.7" y="48.7" transform="rotate(-90 83.7 48.7)">SPI_clk</text>
<text x="86.2" y="48.1" transform="rotate(-90 86.2 48.1)">CS</text>
<text x="134.8" y="51.3">Sin1</text>
<text x="164.4" y="48.5">Sin1_gain</text>
<text x="268.6" y="48.6">OutBuffer</text>
<text x="16.7" y="54.8">freq-</text>
<text x="17.3" y="57.4">freq+</text>
<text x="17.8" y="59.9">S_wave</text>
<text x="81.1" y="55.7" transform="rotate(-90 81.1 55.7)">SPI_COPI</text>
<text x="166.9" y="60.7">CS</text>
<text x="168.8" y="63.2">X9c10x_U/D</text>
<text x="170.7" y="65.7">X9c10x_INC</text>
<text x="170.9" y="60.7">(X9c104)</text>
<text x="257.2" y="62.6">Sin1</text>
<text x="206" y="79.7">OutBuffer</text>
<text x="10.3" y="85.9">B</text>
<text x="260.4" y="88.9" transform="rotate(-90 260.4 88.9)">SinA</text>
<text x="285.3" y="85.9">B</text>
<text x="221.2" y="91.3">Sin1_gain</text>
<text x="245.7" y="94.8">Sin1_gain</text>
<text x="263.3" y="94.8">Sin1_filter</text>
<text x="13.7" y="101.8">En3</text>
<text x="95.6" y="99.5">Up_gain</text>
<text x="95.7" y="96.1">Down_gain</text>
<text x="133.9" y="99.9">En3</text>
<text x="13.9" y="104.4">En2</text>
<text x="13.9" y="106.9">En1</text>
<text x="92.7" y="106.1">freq+</text>
<text x="95.2" y="102.8">freq-</text>
<text x="134" y="105">En1</text>
<text x="134" y="102.4">En2</text>
<text x="240.4" y="103.5">Sin1_filter</text>
<text x="88.8" y="109.6">S_wave</text>
<text x="10.3" y="135.9">C</text>
<text x="285.3" y="135.9">C</text>
<text x="25.1" y="147.4" transform="rotate(-90 25.1 147.4)">SinB</text>
<text x="30.4" y="147.4" transform="rotate(-90 30.4 147.4)">SinA</text>
<text x="35.5" y="147.4" transform="rotate(-90 35.5 147.4)">Sin2</text>
<text x="40.6" y="147.4" transform="rotate(-90 40.6 147.4)">Sin1</text>
<text x="45.7" y="147.4" transform="rotate(-90 45.7 147.4)">Ampl2</text>
<text x="50.8" y="147.4" transform="rotate(-90 50.8 147.4)">Ampl1</text>
<text x="55.8" y="147.4" transform="rotate(-90 55.8 147.4)">I2</text>
<text x="60.9" y="147.4" transform="rotate(-90 60.9 147.4)">I1</text>
<text x="10.3" y="185.9">D</text>
<text x="85.4" y="183.4" transform="rotate(-90 85.4 183.4)">SINCD</text>
<text x="90.5" y="183.4" transform="rotate(-90 90.5 183.4)">SDA1</text>
<text x="93" y="183.4" transform="rotate(-90 93 183.4)">SCL1</text>
<text x="98.1" y="183.4" transform="rotate(-90 98.1 183.4)">SDA2</text>
<text x="100.7" y="183.4" transform="rotate(-90 100.7 183.4)">SCL2</text>
<text x="105.7" y="183.4" transform="rotate(-90 105.7 183.4)">SDA3</text>
<text x="108.3" y="183.4" transform="rotate(-90 108.3 183.4)">SCL3</text>
<text x="113.4" y="183.4" transform="rotate(-90 113.4 183.4)">SDA4</text>
<text x="115.9" y="183.4" transform="rotate(-90 115.9 183.4)">SCL4</text>
<text x="121" y="183.4" transform="rotate(-90 121 183.4)">SPI_COPI</text>
<text x="123.5" y="183.4" transform="rotate(-90 123.5 183.4)">SPI_CIPO</text>
<text x="126.1" y="183.4" transform="rotate(-90 126.1 183.4)">SPI_clk</text>
<text x="128.6" y="183.4" transform="rotate(-90 128.6 183.4)">CS0</text>
<text x="131.1" y="183.4" transform="rotate(-90 131.1 183.4)">CS1</text>
<text x="285.3" y="185.9">D</text>
<text x="35" y="199.9">1</text>
<text x="85" y="199.9">2</text>
<text x="135" y="199.9">3</text>
<text x="185" y="199.9">4</text>
<text x="235" y="199.9">5</text>
<text x="285" y="199.9">6</text>
</g>
<g font-size="1.8" fill="#006464">
<text x="256.2" y="29.2" transform="rotate(-90 256.2 29.2)">+9V</text>
<text x="57.5" y="30.6" transform="rotate(-90 57.5 30.6)">+5V</text>
<text x="101.3" y="34.4" transform="rotate(-90 101.3 34.4)">+5V</text>
<text x="89.3" y="48">U3</text>
<text x="103.3" y="48">AD9833_module</text>
<text x="223" y="45.8">OUT1</text>
<text x="245" y="45.8">V+</text>
<text x="50.4" y="52" transform="rotate(-90 50.4 52)">VIN</text>
<text x="55.5" y="52.5" transform="rotate(-90 55.5 52.5)">3V3</text>
<text x="58" y="52.8" transform="rotate(-90 58 52.8)">+5V</text>
<text x="101.8" y="52.6" transform="rotate(-90 101.8 52.6)">VCC</text>
<text x="119.7" y="51.8">100</text>
<text x="121.9" y="49.3">C1</text>
<text x="124.8" y="51.8">nF</text>
<text x="195" y="53.6">10k</text>
<text x="195.5" y="51">R2</text>
<text x="223" y="48.4">-IN1</text>
<text x="223" y="50.9">+IN1</text>
<text x="223" y="53.4">V-</text>
<text x="242.9" y="48.4">OUT2</text>
<text x="243" y="53.4">+IN2</text>
<text x="243" y="50.9">-IN2</text>
<text x="42.4" y="59.3">D1/TX</text>
<text x="42.4" y="56.7">D0/RX</text>
<text x="55.8" y="56.7">~{RESET}</text>
<text x="55.8" y="59.3">~{RESET}</text>
<text x="91.3" y="59.3">SDATA</text>
<text x="91.3" y="56.7">SCLK</text>
<text x="91.3" y="54.2">FSYNC</text>
<text x="105.5" y="54.2">OUT</text>
<text x="130.7" y="58.8">R1</text>
<text x="186.8" y="57.8" transform="rotate(-90 186.8 57.8)">+5V</text>
<text x="213" y="59.9">-9V</text>
<text x="42.4" y="61.8">D2</text>
<text x="42.4" y="64.4">D3</text>
<text x="96.7" y="65.5" transform="rotate(-90 96.7 65.5)">DGND</text>
<text x="109.4" y="65.5" transform="rotate(-90 109.4 65.5)">AGND</text>
<text x="130.7" y="61.3">160k</text>
<text x="193.6" y="65.8">X9c10x</text>
<text x="193.6" y="63.2">U2-DigPot1</text>
<text x="42.4" y="66.9">D4</text>
<text x="42.4" y="69.4">D5</text>
<text x="42.4" y="72">D6</text>
<text x="56.9" y="66.9">AREF</text>
<text x="59.2" y="72">A0</text>
<text x="187.3" y="70.9" transform="rotate(-90 187.3 70.9)">VCC</text>
<text x="192.4" y="70.9" transform="rotate(-90 192.4 70.9)">VCC</text>
<text x="42.4" y="74.5">D7</text>
<text x="42.4" y="77.1">D8</text>
<text x="59.2" y="74.5">A1</text>
<text x="59.2" y="77.1">A2</text>
<text x="181.9" y="74.4">INC</text>
<text x="181.9" y="76.9">U/D</text>
<text x="193.8" y="76.9">RW</text>
<text x="193.9" y="74.4">RH</text>
<text x="42.4" y="79.6">D9</text>
<text x="42.4" y="82.1">D10</text>
<text x="59.2" y="79.6">A3</text>
<text x="59.2" y="82.1">A4</text>
<text x="181.9" y="79.5">CS</text>
<text x="186.7" y="83.8" transform="rotate(-90 186.7 83.8)">GND</text>
<text x="194.2" y="79.5">RL</text>
<text x="194.3" y="83.8" transform="rotate(-90 194.3 83.8)">GND</text>
<text x="42.4" y="84.7">D11</text>
<text x="42.4" y="87.2">D12</text>
<text x="42.4" y="89.8">D13</text>
<text x="59.2" y="84.7">A5</text>
<text x="59.2" y="87.2">A6</text>
<text x="59.2" y="89.8">A7</text>
<text x="52.9" y="93.5" transform="rotate(-90 52.9 93.5)">GND</text>
<text x="55.5" y="93.5" transform="rotate(-90 55.5 93.5)">GND</text>
<text x="236.1" y="95.4">C2</text>
<text x="56.4" y="98.2">A1</text>
<text x="56.4" y="100.7">Arduino_Nano_v3.x</text>
<text x="153.5" y="101.3" transform="rotate(-90 153.5 101.3)">+5V</text>
<text x="156.1" y="101.8" transform="rotate(-90 156.1 101.8)">GND</text>
<text x="236.1" y="97.9">100nF</text>
<text x="264.9" y="98.5">J5</text>
<text x="264.9" y="101.1">Select</text>
<text x="272.2" y="101.1">SinA</text>
<text x="234.7" y="109.7">R9</text>
<text x="234.7" y="112.3">160k</text>
<text x="102.4" y="118.1">J4</text>
<text x="141.7" y="117.3">Encoder</text>
<text x="148.7" y="114.8">J6</text>
<text x="150.7" y="117.3">KY-040</text>
<text x="96.3" y="120.6">botoes_selecao</text>
<text x="224.9" y="129.8" transform="rotate(-90 224.9 129.8)">+9V</text>
<text x="239" y="130.4" transform="rotate(-90 239 130.4)">-9V</text>
<text x="252.5" y="130.4" transform="rotate(-90 252.5 130.4)">+5V</text>
<text x="266.1" y="130.3" transform="rotate(-90 266.1 130.3)">+3.3V</text>
<text x="225.8" y="136.1">R3</text>
<text x="240.4" y="136.5">R4</text>
<text x="254" y="136.4">R5</text>
<text x="267.5" y="136.4">R6</text>
<text x="225.8" y="138.7">1.2k</text>
<text x="240.4" y="139.1">1.2k</text>
<text x="240.4" y="142.6">L-9v1</text>
<text x="254" y="138.9">390</text>
<text x="267.5" y="138.9">240</text>
<text x="227.7" y="145.3">L+9v1</text>
<text x="227.7" y="147.9">LED</text>
<text x="232.6" y="147.9">Blue</text>
<text x="240.4" y="145.1">LED</text>
<text x="245.3" y="145.1">Red</text>
<text x="254.4" y="145.6">L+5v1</text>
<text x="254.4" y="148.1">LED</text>
<text x="259.3" y="148.1">Green</text>
<text x="268.3" y="145.6">L+3.3v1</text>
<text x="268.3" y="148.1">LED</text>
<text x="273.3" y="148.1">-</text>
<text x="276.3" y="148.1">Yelow</text>
<text x="249.4" y="154.3">GND</text>
<text x="263" y="153.4">GND</text>
<text x="33.6" y="159.4">sinais</text>
<text x="40.7" y="159.4">analogicos</text>
<text x="56.4" y="159" transform="rotate(-90 56.4 159)">J2</text>
<text x="115.2" y="166.5">GND</text>
<text x="156.5" y="167.7" transform="rotate(-90 156.5 167.7)">GND</text>
<text x="159" y="167.7" transform="rotate(-90 159 167.7)">GND</text>
<text x="164.1" y="167.7" transform="rotate(-90 164.1 167.7)">GND</text>
<text x="166.6" y="167.7" transform="rotate(-90 166.6 167.7)">GND</text>
<text x="84.7" y="173.1">GND</text>
<text x="92.3" y="173.9">GND</text>
<text x="99.9" y="173.9">GND</text>
<text x="107.5" y="173.6">GND</text>
<text x="28" y="176.6" transform="rotate(-90 28 176.6)">+9V</text>
<text x="35.5" y="176.9" transform="rotate(-90 35.5 176.9)">VEE</text>
<text x="130.4" y="174.1">GND</text>
<text x="20.3" y="181.7" transform="rotate(-90 20.3 181.7)">-9V</text>
<text x="38.1" y="180.2" transform="rotate(-90 38.1 180.2)">VCC</text>
<text x="55.7" y="182.1">GND</text>
<text x="160.9" y="181.1" transform="rotate(-90 160.9 181.1)">+3.3V</text>
<text x="169.2" y="181.1" transform="rotate(-90 169.2 181.1)">-5V</text>
<text x="171.6" y="182.4" transform="rotate(-90 171.6 182.4)">+5V</text>
<text x="19.2" y="193.5">alimentacao</text>
<text x="27.8" y="195.3">J1</text>
<text x="32.2" y="193.5">analogica</text>
<text x="95.6" y="195.3">comunicacao</text>
<text x="109.5" y="195.3">/</text>
<text x="112.3" y="195.3">sinais</text>
<text x="119.4" y="195.3">digitais</text>
<text x="126.9" y="195.3">J3</text>
</g>
<g font-size="1.8" fill="#0000c2">
<text x="173" y="40.8">ganho_programavel</text>
<text x="266.7" y="39.1">buffer</text>
<text x="132.7" y="47.4">fc</text>
<text x="136" y="47.4">=</text>
<text x="139" y="47.4">10Hz</text>
<text x="261.4" y="82.8">Selecao</text>
<text x="270.3" y="82.8">de</text>
<text x="274" y="82.8">sinais:</text>
<text x="261.4" y="84.8">Sinal</text>
<text x="261.4" y="86.9">Sinal</text>
<text x="272.4" y="84.8">ganho</text>
<text x="272.4" y="86.9">ganho</text>
<text x="279.6" y="86.9">+</text>
<text x="282.6" y="86.9">PA</text>
<text x="108.3" y="96.5">Selecao</text>
<text x="108.3" y="98.5">Incremento</text>
<text x="108.3" y="100.5">Decremento</text>
<text x="117.2" y="96.5">forma</text>
<text x="120.3" y="98.5">Freq</text>
<text x="120.9" y="100.5">Freq</text>
<text x="124.2" y="96.5">onda</text>
<text x="108.3" y="102.6">Aumenta</text>
<text x="108.3" y="104.6">Diminui</text>
<text x="108.3" y="106.7">DGND</text>
<text x="116.9" y="104.6">ganho</text>
<text x="117.8" y="102.6">ganho</text>
<text x="242.7" y="158.1">Iled</text>
<text x="242.7" y="160.2">Vled</text>
<text x="247.7" y="158.1">=&gt;</text>
<text x="248.2" y="160.2">~</text>
<text x="250.5" y="160.2">3V</text>
<text x="252.3" y="158.1">5mA</text>
</g>
<g font-size="1.8" fill="#a90000">
<text x="100.7" y="47.7" transform="rotate(-90 100.7 47.7)">1</text>
<text x="218.2" y="44.7">1</text>
<text x="218.2" y="47.2">2</text>
<text x="251.3" y="47.2">7</text>
<text x="251.3" y="44.7">8</text>
<text x="49.3" y="48.3" transform="rotate(-90 49.3 48.3)">30</text>
<text x="54.4" y="48.3" transform="rotate(-90 54.4 48.3)">17</text>
<text x="56.9" y="48.3" transform="rotate(-90 56.9 48.3)">27</text>
<text x="88.8" y="53.1">5</text>
<text x="110.4" y="53.1">7</text>
<text x="218.2" y="49.8">3</text>
<text x="218.2" y="52.3">4</text>
<text x="251.3" y="52.3">5</text>
<text x="251.3" y="49.8">6</text>
<text x="39.9" y="58.2">1</text>
<text x="39.9" y="55.6">2</text>
<text x="62.2" y="55.6">28</text>
<text x="62.8" y="58.2">3</text>
<text x="88.8" y="58.2">3</text>
<text x="88.8" y="55.6">4</text>
<text x="39.9" y="60.7">5</text>
<text x="39.9" y="63.2">6</text>
<text x="39.9" y="65.8">7</text>
<text x="62.2" y="65.8">18</text>
<text x="186.2" y="66" transform="rotate(-90 186.2 66)">1</text>
<text x="39.9" y="68.3">8</text>
<text x="39.9" y="70.9">9</text>
<text x="62.2" y="70.9">19</text>
<text x="95.6" y="68" transform="rotate(-90 95.6 68)">2</text>
<text x="108.3" y="68" transform="rotate(-90 108.3 68)">6</text>
<text x="191.3" y="66.6" transform="rotate(-90 191.3 66.6)">10</text>
<text x="39.3" y="73.4">10</text>
<text x="39.3" y="75.9">11</text>
<text x="62.2" y="73.4">20</text>
<text x="62.2" y="75.9">21</text>
<text x="179.4" y="73.3">3</text>
<text x="179.4" y="75.8">4</text>
<text x="197.8" y="75.8">8</text>
<text x="197.8" y="73.3">9</text>
<text x="39.3" y="78.5">12</text>
<text x="39.3" y="81">13</text>
<text x="39.3" y="83.6">14</text>
<text x="62.2" y="78.5">22</text>
<text x="62.2" y="81">23</text>
<text x="62.2" y="83.6">24</text>
<text x="179.4" y="78.4">5</text>
<text x="197.8" y="78.4">7</text>
<text x="39.3" y="86.1">15</text>
<text x="39.3" y="88.6">16</text>
<text x="62.2" y="86.1">25</text>
<text x="62.2" y="88.6">26</text>
<text x="185.5" y="86.3" transform="rotate(-90 185.5 86.3)">2</text>
<text x="193.2" y="86.3" transform="rotate(-90 193.2 86.3)">6</text>
<text x="51.8" y="96" transform="rotate(-90 51.8 96)">4</text>
<text x="54.4" y="96.6" transform="rotate(-90 54.4 96.6)">29</text>
<text x="256.5" y="96.3" transform="rotate(-90 256.5 96.3)">3</text>
<text x="259.1" y="96.3" transform="rotate(-90 259.1 96.3)">2</text>
<text x="261.6" y="96.3" transform="rotate(-90 261.6 96.3)">1</text>
<text x="97.2" y="111.1" transform="rotate(-90 97.2 111.1)">6</text>
<text x="99.7" y="111.1" transform="rotate(-90 99.7 111.1)">5</text>
<text x="102.2" y="111.1" transform="rotate(-90 102.2 111.1)">4</text>
<text x="104.8" y="111.1" transform="rotate(-90 104.8 111.1)">3</text>
<text x="107.3" y="111.1" transform="rotate(-90 107.3 111.1)">2</text>
<text x="109.9" y="111.1" transform="rotate(-90 109.9 111.1)">1</text>
<text x="144.7" y="108.1" transform="rotate(-90 144.7 108.1)">1</text>
<text x="147.2" y="108.1" transform="rotate(-90 147.2 108.1)">2</text>
<text x="149.7" y="108.1" transform="rotate(-90 149.7 108.1)">3</text>
<text x="152.3" y="108.1" transform="rotate(-90 152.3 108.1)">4</text>
<text x="154.8" y="108.1" transform="rotate(-90 154.8 108.1)">5</text>
<text x="21.5" y="152.1" transform="rotate(-90 21.5 152.1)">27</text>
<text x="24" y="152.1" transform="rotate(-90 24 152.1)">26</text>
<text x="26.5" y="152.1" transform="rotate(-90 26.5 152.1)">25</text>
<text x="29.1" y="152.1" transform="rotate(-90 29.1 152.1)">24</text>
<text x="31.6" y="152.1" transform="rotate(-90 31.6 152.1)">23</text>
<text x="34.2" y="152.1" transform="rotate(-90 34.2 152.1)">22</text>
<text x="36.7" y="152.1" transform="rotate(-90 36.7 152.1)">21</text>
<text x="39.2" y="152.1" transform="rotate(-90 39.2 152.1)">20</text>
<text x="41.8" y="152.1" transform="rotate(-90 41.8 152.1)">19</text>
<text x="44.3" y="152.1" transform="rotate(-90 44.3 152.1)">18</text>
<text x="46.9" y="152.1" transform="rotate(-90 46.9 152.1)">17</text>
<text x="49.4" y="152.1" transform="rotate(-90 49.4 152.1)">16</text>
<text x="51.9" y="152.1" transform="rotate(-90 51.9 152.1)">15</text>
<text x="54.5" y="152.1" transform="rotate(-90 54.5 152.1)">14</text>
<text x="57" y="152.1" transform="rotate(-90 57 152.1)">13</text>
<text x="59.6" y="152.1" transform="rotate(-90 59.6 152.1)">12</text>
<text x="62.1" y="152.1" transform="rotate(-90 62.1 152.1)">11</text>
<text x="64.6" y="152.1" transform="rotate(-90 64.6 152.1)">10</text>
<text x="67.2" y="151.5" transform="rotate(-90 67.2 151.5)">9</text>
<text x="69.7" y="151.5" transform="rotate(-90 69.7 151.5)">8</text>
<text x="72.3" y="151.5" transform="rotate(-90 72.3 151.5)">7</text>
<text x="74.8" y="151.5" transform="rotate(-90 74.8 151.5)">6</text>
<text x="77.3" y="151.5" transform="rotate(-90 77.3 151.5)">5</text>
<text x="79.9" y="151.5" transform="rotate(-90 79.9 151.5)">4</text>
<text x="82.4" y="151.5" transform="rotate(-90 82.4 151.5)">3</text>
<text x="85" y="151.5" transform="rotate(-90 85 151.5)">2</text>
<text x="87.5" y="151.5" transform="rotate(-90 87.5 151.5)">1</text>
<text x="19" y="186.9" transform="rotate(-90 19 186.9)">8</text>
<text x="21.6" y="186.9" transform="rotate(-90 21.6 186.9)">7</text>
<text x="24.1" y="186.9" transform="rotate(-90 24.1 186.9)">6</text>
<text x="26.7" y="186.9" transform="rotate(-90 26.7 186.9)">5</text>
<text x="29.2" y="186.9" transform="rotate(-90 29.2 186.9)">4</text>
<text x="31.7" y="186.9" transform="rotate(-90 31.7 186.9)">3</text>
<text x="34.3" y="186.9" transform="rotate(-90 34.3 186.9)">2</text>
<text x="36.8" y="186.9" transform="rotate(-90 36.8 186.9)">1</text>
<text x="84.1" y="188" transform="rotate(-90 84.1 188)">35</text>
<text x="86.6" y="188" transform="rotate(-90 86.6 188)">34</text>
<text x="89.2" y="188" transform="rotate(-90 89.2 188)">33</text>
<text x="91.7" y="188" transform="rotate(-90 91.7 188)">32</text>
<text x="94.2" y="188" transform="rotate(-90 94.2 188)">31</text>
<text x="96.8" y="188" transform="rotate(-90 96.8 188)">30</text>
<text x="99.3" y="188" transform="rotate(-90 99.3 188)">29</text>
<text x="101.9" y="188" transform="rotate(-90 101.9 188)">28</text>
<text x="104.4" y="188" transform="rotate(-90 104.4 188)">27</text>
<text x="106.9" y="188" transform="rotate(-90 106.9 188)">26</text>
<text x="109.5" y="188" transform="rotate(-90 109.5 188)">25</text>
<text x="112" y="188" transform="rotate(-90 112 188)">24</text>
<text x="114.6" y="188" transform="rotate(-90 114.6 188)">23</text>
<text x="117.1" y="188" transform="rotate(-90 117.1 188)">22</text>
<text x="119.6" y="188" transform="rotate(-90 119.6 188)">21</text>
<text x="122.2" y="188" transform="rotate(-90 122.2 188)">20</text>
<text x="124.7" y="188" transform="rotate(-90 124.7 188)">19</text>
<text x="127.3" y="188" transform="rotate(-90 127.3 188)">18</text>
<text x="129.8" y="188" transform="rotate(-90 129.8 188)">17</text>
<text x="132.3" y="188" transform="rotate(-90 132.3 188)">16</text>
<text x="134.9" y="188" transform="rotate(-90 134.9 188)">15</text>
<text x="137.4" y="188" transform="rotate(-90 137.4 188)">14</text>
<text x="140" y="188" transform="rotate(-90 140 188)">13</text>
<text x="142.5" y="188" transform="rotate(-90 142.5 188)">12</text>
<text x="145" y="188" transform="rotate(-90 145 188)">11</text>
<text x="147.6" y="188" transform="rotate(-90 147.6 188)">10</text>
<text x="150.1" y="187.4" transform="rotate(-90 150.1 187.4)">9</text>
<text x="152.7" y="187.4" transform="rotate(-90 152.7 187.4)">8</text>
<text x="155.2" y="187.4" transform="rotate(-90 155.2 187.4)">7</text>
<text x="157.7" y="187.4" transform="rotate(-90 157.7 187.4)">6</text>
<text x="160.3" y="187.4" transform="rotate(-90 160.3 187.4)">5</text>
<text x="162.8" y="187.4" transform="rotate(-90 162.8 187.4)">4</text>
<text x="165.4" y="187.4" transform="rotate(-90 165.4 187.4)">3</text>
<text x="167.9" y="187.4" transform="rotate(-90 167.9 187.4)">2</text>
<text x="170.4" y="187.4" transform="rotate(-90 170.4 187.4)">1</text>
</g>
</svg>
